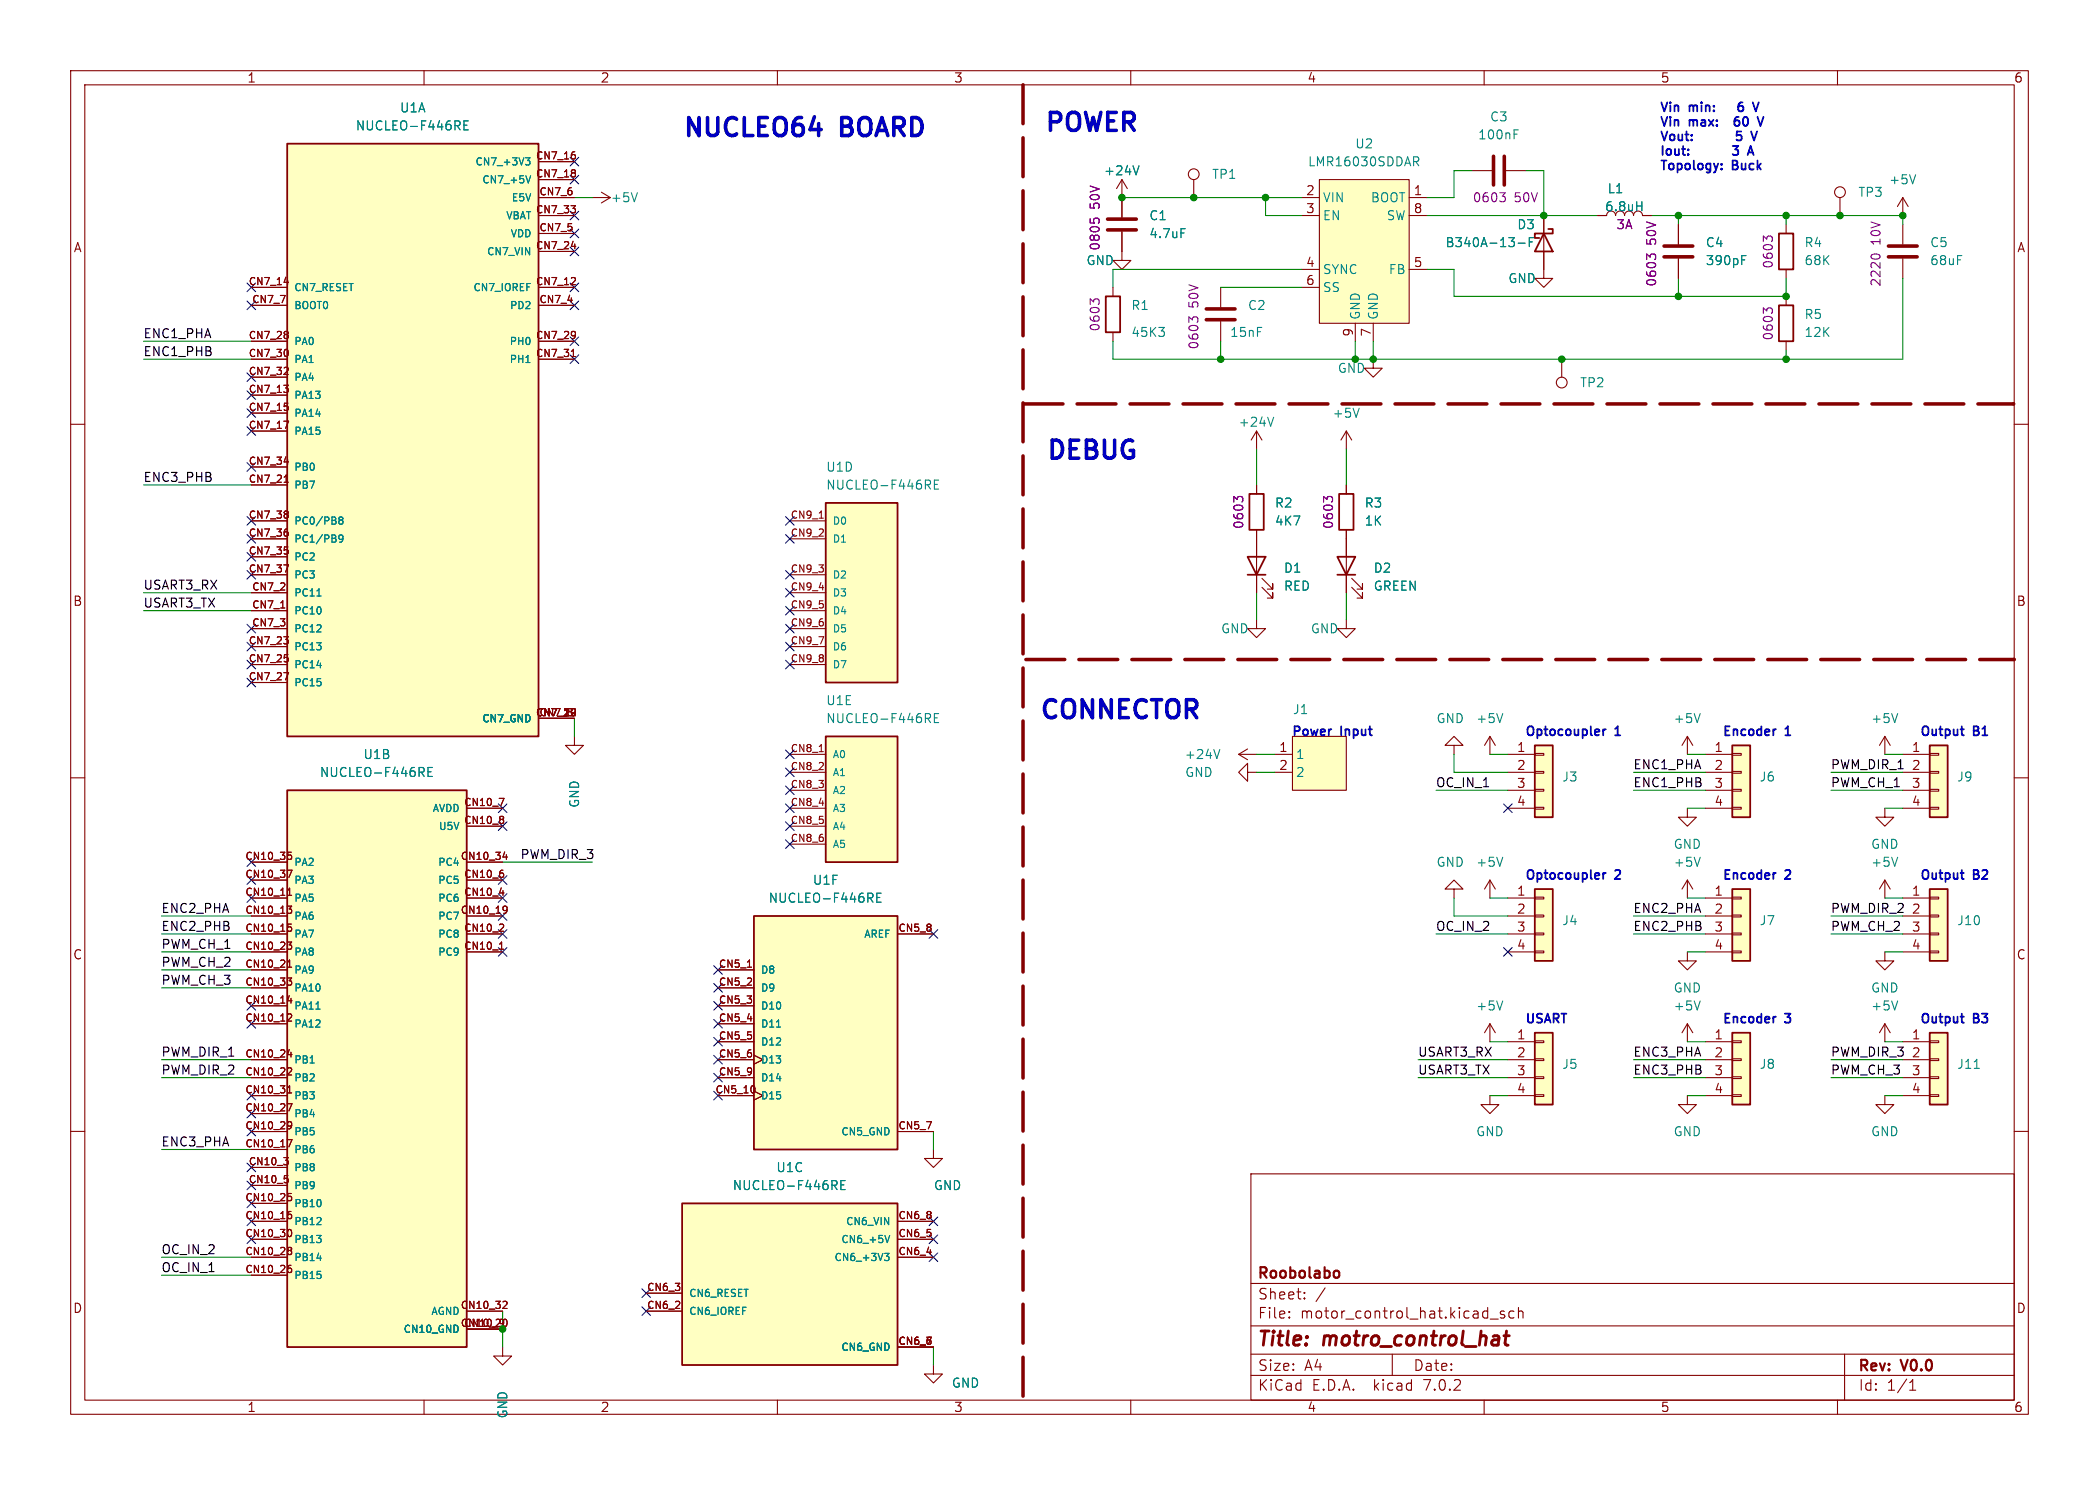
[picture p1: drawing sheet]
<svg xmlns="http://www.w3.org/2000/svg" width="297mm" height="210mm" viewBox="0 0 297 210" stroke-linecap="round" stroke-linejoin="round" font-family="sans-serif">
<path d="M0 0h297v210h-297z" fill="#fff" stroke="#fff" stroke-width=".14"/>
<g fill="none" stroke="#840000" stroke-width=".15">
<path d="M10 10h277v190h-277zM12 12h273v186h-273zM60 10v2M110 10v2M160 10v2M210 10v2M260 10v2M40.2 39.9h.6M76.2 22.9h5.1M76.2 25.4h5.1M76.2 35.6h5.1M76.2 30.5h5.1"/>
<path d="M76.2 33h5.1M76.2 27.9h5.1M80.8 29.1h.6l-.3 .4M80.8 34.8h.7M81.4 39.3v.4M81.4 21.9v.5M81.4 24.1v.2M81.4 24.5v.4M81.4 29.6v.4M83.8 27.9h2.6M85.1 27.2l1.3 .7M86.4 27.9l-1.3 .8"/>
<path d="M158.7 32.8v4h1.3l-1.3 1.3-1.2-1.3h1.2M158.7 25.4l-.7 1.3M158.7 25.4v5.3M158.7 25.4l.8 1.3M168.9 25.4v2.5M184.1 30.5h2.6M184.1 27.9h2.6M184.1 38.1h2.6M186.7 25.4h12.7v20.3h-12.7zM199.4 30.5h2.5M199.4 27.9h2.5M199.4 38.1h2.5"/>
<path d="M208.3 24.1h2.8M213.1 24.1h2.8M218.4 30.5v8.9h1.3l-1.3 1.2-1.2-1.2h1.2M226.1 30.5h1.2M231.1 30.5a.64 .64 0 0 1 .7-.7 .64 .64 0 0 1 .6 .7h1.3M237.5 31.8v2.7M237.5 36.6v2.8M252.7 31.8v1.2M252.7 38.1v1.3M260.3 27.9v2.6M269.2 27.9l-.7 1.3M269.2 27.9v2.6"/>
<path d="M269.2 31.8v2.7M269.2 36.6v2.8M269.2 27.9l.8 1.3M10 60h2M35.6 40.6h5M35.6 55.9h5M35.6 58.4h5M35.6 48.3h5M35.6 50.8h5M35.6 53.3h5M35.6 43.2h5M40.2 54.5h.6l-.4 .4"/>
<path d="M40.2 59.6h.6l-.4 1M40.2 53h.6M40.7 47v.2M40.7 47.4v.4M40.7 49.6v.6M40.7 52v.4M40.7 55v.4M40.7 57.5v.4M76.2 40.6h5.1M76.2 48.3h5.1M76.2 50.8h5.1M76.2 43.2h5.1"/>
<path d="M80.8 40.3h.6M80.8 50.4h.6M81.4 47v.6M81.4 47.3v.1M157.5 40.6v1.3M157.5 47v1.3M172.7 40.6v2.8M172.7 45.5v2.8M184.1 40.6h2.6M191.8 45.7v2.6M194.3 50.8v1.3h1.3l-1.3 1.2-1.3-1.2h1.3M194.3 45.7v2.6"/>
<path d="M221 50.8v2.5M252.7 41.9v1.3M252.7 48.3v1.2M285 60h2M35.6 61h5M35.6 68.6h5M35.6 66h5M35.6 78.7h5M35.6 76.2h5M35.6 73.7h5M40.2 79.9h.6l-.4 1M40.2 68.2h.6"/>
<path d="M40.2 65.3h.6M40.7 72.4v.2M40.7 72.8v.4M40.7 75.3v.4M40.7 77.8v.5M111.8 76.2h5M111.8 73.7h5M115.9 73.3h.6M177.8 61l-.8 1.2M177.8 61v2.5M177.8 68.6v1.3M177.8 74.9v8.9"/>
<path d="M177.8 61l.8 1.2M190.5 61l-.8 1.2M190.5 61v2.5M190.5 68.6v1.3M190.5 74.9v8.9M190.5 61l.8 1.2M35.6 86.4h5M35.6 83.8h5M35.6 91.4h5M35.6 94h5M35.6 96.5h5M35.6 88.9h5"/>
<path d="M35.6 81.3h5M39.7 86h.6M40.2 90h.6l-.4 .4M40.2 95.1h.6l-.4 1M40.7 90.5v.5M40.7 93.1v.4M111.8 86.4h5M111.8 83.8h5M111.8 91.4h5M111.8 94h5M111.8 88.9h5M111.8 81.3h5"/>
<path d="M177.8 87.6v1.3h1.3l-1.3 1.3-1.3-1.3h1.3M178.6 83.1l1.5 1.5v-.8v.8h-.8M178.6 81.8l1.5 1.5v-.7v.7h-.8M190.5 87.6v1.3h1.3l-1.3 1.3-1.3-1.3h1.3M191.3 83.1l1.5 1.5v-.8v.8h-.8M191.3 81.8l1.5 1.5v-.7v.7h-.8M10 110h2M66 114.3h5.1M66 116.8h5.1M70.6 112.9h.7l-.4 1M71.2 115.5v.3M71.2 116v.4"/>
<path d="M76.2 101.6h5.1M80.8 101.2h.6M81.3 104.1v1.3h1.2l-1.2 1.3-1.3-1.3h1.3M81.4 100.3v.5M81.4 100.4v.2M81.4 100.5v.1M81.4 100.8v.2M81.4 100.6v.1M111.8 106.7h5M111.8 109.2h5M111.8 111.8h5M111.8 114.3h5"/>
<path d="M111.8 116.8h5M111.8 119.4h5M115.9 106.3h.6M175.3 106.7h2.5M175.3 106.7l1.2 .7M176.5 109.2v-1.2l-1.2 1.2 1.2 1.3v-1.3h1.3M176.5 105.9l-1.2 .8M180.3 106.7h2.6M180.3 109.2h2.6M182.9 104.1h7.6v7.7h-7.6zM205.7 105.4h1.3l-1.3-1.3-1.2 1.3h1.2v1.3M210.8 104.1l-.7 1.3"/>
<path d="M210.8 104.1v2.6M210.8 104.1l.8 1.3M213.4 106.7h3.8M213.4 109.2h3.8M213.4 111.8h3.8M213.4 114.3h3.8M217.2 114.2h1.2v.2h-1.2zM217.2 111.6h1.2v.3h-1.2zM217.2 109.1h1.2v.2h-1.2zM217.2 106.6h1.2v.2h-1.2zM238.8 114.3v1.3h1.2l-1.2 1.2-1.3-1.2h1.3M238.8 104.1v2.6"/>
<path d="M238.8 104.1l-.8 1.3M238.8 104.1l.7 1.3M241.3 106.7h3.8M241.3 109.2h3.8M241.3 111.8h3.8M241.3 114.3h3.8M245.1 114.2h1.3v.2h-1.3zM245.1 111.6h1.3v.3h-1.3zM245.1 109.1h1.3v.2h-1.3zM245.1 106.6h1.3v.2h-1.3zM266.7 114.3v1.3h1.3l-1.3 1.2-1.3-1.2h1.3M266.7 104.1l-.8 1.3"/>
<path d="M266.7 104.1v2.6M266.7 104.1l.8 1.3M269.2 106.7h3.8M269.2 109.2h3.8M269.2 111.8h3.8M269.2 114.3h3.8M273 114.2h1.3v.2h-1.3zM273 111.6h1.3v.3h-1.3zM273 109.1h1.3v.2h-1.3zM273 106.6h1.3v.2h-1.3zM285 110h2M35.6 137.2h5"/>
<path d="M35.6 139.7h5M35.6 132.1h5M35.6 127h5M35.6 129.5h5M35.6 134.6h5M35.6 121.9h5M35.6 124.5h5M40.6 133.2h.7l-.4 .4 .3 .1 .1 .3-.2 .2h-.3M40.6 128.1h.7l-.4 .4 .3 .1 .1 .4-.2 .2h-.3M40.6 138.3h.7l-.4 .4 .3 .1 .1 .3-.2 .2h-.3M40.6 123.1h.7l-.4 1M40.7 136.8h.6"/>
<path d="M40.7 126.6h.6M40.7 130.7h.5M40.7 120.5h.5M40.8 125.8l.2-.2v1M40.8 136l.2-.2v1M40.8 120.9h.3l.2 .2-.1 .3-.4 .1M40.8 131.1h.3l.2 .2-.1 .3-.4 .1M66 132.1h5.1M66 127h5.1M66 129.5h5.1M66 134.6h5.1M66 121.9h5.1"/>
<path d="M66 124.5h5.1M70.6 131.7h.7M70.7 134.2h.6M70.7 126.3h.6M71.2 121.2h.6M71.2 130.8v.3M71.2 123.5v.5M71.4 128.1l.3 .1a.67 .67 0 0 1-.2 1M71.7 120.9v.6M71.7 128.6l-.1 .2h-.2M101.6 137.2h5.1M101.6 139.7h5.1"/>
<path d="M105.8 136.8h.5M127 132.1h5.1M205.7 125.7h1.3l-1.3-1.2-1.2 1.2h1.2v1.3M210.8 124.5v2.5M210.8 124.5l-.7 1.2M210.8 124.5l.8 1.2M213.4 132.1h3.8M213.4 127h3.8M213.4 129.5h3.8M213.4 134.6h3.8M217.2 134.5h1.2v.2h-1.2zM217.2 132h1.2v.2h-1.2z"/>
<path d="M217.2 129.4h1.2v.3h-1.2zM217.2 126.9h1.2v.2h-1.2zM238.8 134.6v1.3h1.2l-1.2 1.3-1.3-1.3h1.3M238.8 124.5l-.8 1.2M238.8 124.5v2.5M238.8 124.5l.7 1.2M241.3 132.1h3.8M241.3 127h3.8M241.3 129.5h3.8M241.3 134.6h3.8M245.1 134.5h1.3v.2h-1.3zM245.1 132h1.3v.2h-1.3z"/>
<path d="M245.1 129.4h1.3v.3h-1.3zM245.1 126.9h1.3v.2h-1.3zM266.7 134.6v1.3h1.3l-1.3 1.3-1.3-1.3h1.3M266.7 124.5v2.5M266.7 124.5l-.8 1.2M266.7 124.5l.8 1.2M269.2 132.1h3.8M269.2 127h3.8M269.2 129.5h3.8M269.2 134.6h3.8M273 134.5h1.3v.2h-1.3zM273 132h1.3v.2h-1.3z"/>
<path d="M273 129.4h1.3v.3h-1.3zM273 126.9h1.3v.2h-1.3zM10 160h2M35.6 149.9h5M35.6 152.4h5M35.6 154.9h5M35.6 142.2h5M35.6 144.8h5M35.6 157.5h5M40.6 156.1h.7l-.4 1M40.7 141.5h.6M40.7 149.1h.6"/>
<path d="M40.7 154.6h.6M40.8 153.8l.2-.3v1.1M40.8 143.4h.4l.1 .3-.7 .7h.7M40.8 151l.4 .1 .1 .2-.7 .7h.7M40.9 158.6l.3 .1a.67 .67 0 0 1-.2 .9M41.2 141.2v.7M41.2 148.8v.7M41.3 159.1l-.2 .2h-.2M101.6 147.3h5.1M101.6 149.9h5.1M101.6 152.4h5.1M101.6 154.9h5.1"/>
<path d="M101.6 142.2h5.1M101.6 144.8h5.1M106.7 154.3l1.2 .6-1.2 .7M106.7 149.2l1.2 .7-1.2 .6M106.8 153.7v.7M210.8 154.9v1.3h1.3l-1.3 1.3-1.3-1.3h1.3M210.8 144.8v2.5M210.8 144.8l-.7 1.3M210.8 144.8l.8 1.3M213.4 147.3h3.8M213.4 149.9h3.8M213.4 152.4h3.8"/>
<path d="M213.4 154.9h3.8M217.2 154.8h1.2v.3h-1.2zM217.2 152.3h1.2v.2h-1.2zM217.2 149.7h1.2v.3h-1.2zM217.2 147.2h1.2v.2h-1.2zM238.8 154.9v1.3h1.2l-1.2 1.3-1.3-1.3h1.3M238.8 144.8v2.5M238.8 144.8l-.8 1.3M238.8 144.8l.7 1.3M241.3 147.3h3.8M241.3 149.9h3.8M241.3 152.4h3.8"/>
<path d="M241.3 154.9h3.8M245.1 154.8h1.3v.3h-1.3zM245.1 152.3h1.3v.2h-1.3zM245.1 149.7h1.3v.3h-1.3zM245.1 147.2h1.3v.2h-1.3zM266.7 154.9v1.3h1.3l-1.3 1.3-1.3-1.3h1.3M266.7 144.8v2.5M266.7 144.8l-.8 1.3M266.7 144.8l.8 1.3M269.2 147.3h3.8M269.2 149.9h3.8M269.2 152.4h3.8"/>
<path d="M269.2 154.9h3.8M273 154.8h1.3v.3h-1.3zM273 152.3h1.3v.2h-1.3zM273 149.7h1.3v.3h-1.3zM273 147.2h1.3v.2h-1.3zM285 160h2M35.6 177.8h5M35.6 175.3h5M35.6 172.7h5M35.6 160h5M35.6 162.6h5M35.6 170.2h5"/>
<path d="M35.6 165.1h5M35.6 167.6h5M40.2 163.7h.6l-.4 .4M40.6 161.2h.7l-.4 1M40.7 168.8h.5M40.7 164.2v.4M40.7 166.7v.5M40.8 169.2h.3l.2 .2-.1 .3-.4 .1M40.9 171.7h.2l.2 .2-.1 .3-.3 .1M40.9 176.4h.2l.2 .2-.2 .2M40.9 179.3h.2l.2 .2-.1 .4-.3 .1M40.9 176.8h.2"/>
<path d="M41 171.3h.2M41 178.9h.2M41 173.9a.64 .64 0 0 1 0 1M41.1 176.8l.1 .1 .1 .3-.1 .2h-.3M127 177.8h5.1M127 175.3h5.1M127 172.7h5.1M127 160h5.1M132.1 162.6v1.2h1.2l-1.2 1.3-1.3-1.3h1.3M177 166h108v32h-108zM35.6 180.3h5M60 198v2"/>
<path d="M66 185.4h5.1M66 188h5.1M71.1 190.5v1.3h1.3l-1.3 1.2-1.3-1.2h1.3M71.3 184l.4 .1v.2l-.6 .7h.6M71.5 186.6a.64 .64 0 0 1 0 1M91.4 185.4h5.1M91.4 182.9h5.1M110 198v2M127 190.5h5.1M132.1 193v1.3h1.2l-1.2 1.3-1.3-1.3h1.3M160 198v2M177 194.5h108"/>
<path d="M177 191.5h108M177 187.5h108M177 181.5h108M182.4 186.3h.1l-.1 .1M182.4 185.5h.1l-.1 .1M184.6 183.6v.1M184.6 182.8v.1M197 191.5v3M210 198v2M210.9 186.5h1.1M212.9 185.5l-.4-.1-.2 .2 .1 .2 .5 .2v.1v.2l-.2 .1-.4-.1M214.2 185.5l-.4-.1-.3 .3v.4l.1 .2 .2 .1 .4-.1"/>
<path d="M214.9 185.5a.37 .37 0 0 1 .6 .1v.8M214.9 184.9v1.5M260 198v2M261 191.5v6.5M270.2 196.6h.9M270.2 195.5l.4-.4v1.5"/>
<circle cx="168.9" cy="24.6" r=".76"/>
<circle cx="260.4" cy="27.2" r=".76"/>
<circle cx="221" cy="54.1" r=".76"/>
</g>
<path d="M212.8 188.9h.8M213.2 190.2h.2" fill="none" stroke="#840000" stroke-width=".4"/>
<g fill="#ffffc2" stroke="#ffffc2" stroke-width=".14">
<path d="M273 146.1h2.6v10.1h-2.6z"/>
<path d="M96.5 170.2h30.5v22.8h-30.5z"/>
<path d="M217.2 105.4h2.5v10.2h-2.5z"/>
<path d="M273 105.4h2.6v10.2h-2.6z"/>
<path d="M106.7 129.5h20.3v33.1h-20.3z"/>
<path d="M217.2 125.7h2.5v10.2h-2.5z"/>
<path d="M245.1 105.4h2.5v10.2h-2.5z"/>
<path d="M245.1 125.7h2.5v10.2h-2.5z"/>
<path d="M245.1 146.1h2.5v10.1h-2.5z"/>
<path d="M217.2 146.1h2.5v10.1h-2.5z"/>
<path d="M40.6 111.8h25.4v78.7h-25.4z"/>
<path d="M116.8 104.1h10.2v17.8h-10.2z"/>
<path d="M40.6 20.3h35.6v83.8h-35.6z"/>
<path d="M182.9 104.1h7.6v7.7h-7.6z"/>
<path d="M186.7 25.4h12.7v20.3h-12.7z"/>
<path d="M273 125.7h2.6v10.2h-2.6z"/>
<path d="M116.8 71.1h10.2v25.4h-10.2z"/>
</g>
<g fill="none" stroke="#840000" stroke-width=".25">
<path d="M40.6 20.3h35.6v83.8h-35.6zM218.4 33l1.3 2.6h-2.5zM219.1 32.4h.6v.6h-2.5v.7h.6M251.7 33h2v5.1h-2zM156.5 41.9h2v5.1h-2zM251.7 43.2h2v5.1h-2zM116.8 71.1h10.2v25.4h-10.2zM176.5 78.7h2.6l-1.3 2.6zM176.8 69.9h2v5h-2zM189.2 78.7h2.6l-1.3 2.6zM189.5 69.9h2v5h-2zM176.5 81.3h2.6"/>
<path d="M189.2 81.3h2.6M40.6 111.8h25.4v78.7h-25.4zM116.8 104.1h10.2v17.8h-10.2zM217.2 105.4h2.5v10.2h-2.5zM245.1 105.4h2.5v10.2h-2.5zM273 105.4h2.6v10.2h-2.6zM106.7 129.5h20.3v33.1h-20.3zM217.2 125.7h2.5v10.2h-2.5zM245.1 125.7h2.5v10.2h-2.5zM273 125.7h2.6v10.2h-2.6zM217.2 146.1h2.5v10.1h-2.5zM245.1 146.1h2.5v10.1h-2.5z"/>
<path d="M273 146.1h2.6v10.1h-2.6zM96.5 170.2h30.5v22.8h-30.5z"/>
</g>
<g fill="none" stroke="#008484" stroke-width=".15">
<path d="M65.6 17.7h.5M66.3 17.1h-.7v1.3h.7M214.2 18.4h.6M74.4 22.3h.6l-.3 .4 .2 .1 .1 .3-.2 .2h-.3M74.4 24.9l.3 1 .4-1M90.2 27.3l-.4 1.2M161.2 23.4l-.5 1.3M167.1 32.3h.6M200 22.2h.5l.3 .2-.2 .4h-.6M200.3 22.8l.5 .6M214.8 34.4h1M216.4 34.2h.4"/>
<path d="M217 33.6h-.6v1.3M231.6 29.1h.7M232.3 28.5v1.3M246.5 36.1h.6M271.1 24.7l-.5 1.3M74.4 51.3h.6M164 46.3h.7l-.4 .5M164.7 46.9v.6M180.2 59l-.4 1.3M192.3 57.7l-.4 1.3M48.1 73.5l-.2-.1 .2-.3 .3 .1 .1 .1-.2 .2M48.1 73.5l-.2 .2 .1 .3 .1 .1h.3l.1-.2v-.3l-.2-.1"/>
<path d="M48.1 73.5h.2M48.5 76.1l-.2 .2h-.2l-.2-.2 .1-.4h.3l.2 .1a.67 .67 0 0 1-.3 .9h-.2M132.2 68.5h.4M132.8 67.9h-.6v1.3h.6M44.8 84.3h.6M60.6 109.1h.4M61.2 108.5h-.6v1.3h.6M132.2 101.5h.4M132.8 100.9h-.6v1.3h.6M172.6 106l-.4 1.3M212.6 100.9l-.4 1.3M240.6 100.9l-.4 1.3"/>
<path d="M268.5 100.9l-.4 1.3M124.1 126.9h.4M124.7 126.3h-.6v1.3h.6M212.6 121.2l-.4 1.3M240.6 121.2l-.4 1.3M268.5 121.2l-.4 1.3M212.6 141.6l-.4 1.2M240.6 141.6l-.4 1.2M268.5 141.6l-.4 1.2M279.4 151.1h.7M119 167.6h.4M119.6 167h-.6v1.2h.6"/>
<path d="M125.2 177.3h.6l-.3 .3 .2 .1 .1 .4-.2 .2h-.3M125.2 174.7l.3 1 .4-1"/>
</g>
<path d="M156.7 32.5h4.1M156.7 31h4.1M211.3 22.1v4.1M212.9 22.1v4.1M235.5 36.3h4M235.5 34.8h4M267.2 36.3h4.1M267.2 34.8h4.1M170.7 45.2h4.1M170.7 43.7h4.1" fill="none" stroke="#840000" stroke-width=".51"/>
<g fill="none" stroke="#840084" stroke-width=".15">
<path d="M154.3 30.9v.6M154.7 31.1l.3-.3h.3l.2 .3M212.2 27.3h.8l-.4 .4M212.8 27.7l.2 .3v.3l-.2 .2M233.5 36.3l-.5-.4v.8M233.5 36.2l.2-.3h.3l.3 .3M250 33.8l-.5-.4v.8M250 33.6l.2-.2h.3l.3 .2M264.8 36.1l.4-.2h.3l.5 .2M154.7 42.7l-.4-.4v.8M154.7 42.5l.3-.2h.3l.2 .2M168.7 45.2l-.5-.4v.8"/>
<path d="M168.7 45.1l.3-.3h.3l.2 .3M250 44l-.5-.5v.8M250 43.8l.2-.3h.3l.3 .3M175.1 70.6l-.5-.4v.8M175.1 70.5l.2-.3h.3l.2 .3M187.8 70.5l.2-.3h.3l.2 .3M187.8 70.6l-.5-.4v.8"/>
</g>
<path d="M245.8 18.6l-.1 .6 .2-.1h.4l.1 .2v.3l-.2 .3h-.3l-.2-.2M245.8 16.5l-.1 .1a.85 .85 0 0 0 0 1.2h.2M245.9 17l-.4 .1-.1 .2M246 15.2l.2-.2h.2l.3 .2M246.6 14.5a.5 .5 0 0 0-.6 .5v.5l.1 .2h.3l.3-.2M248.7 16.5l.4 1.3 .4-1.3M248.9 14.5l-.5 1.2M245.2 20.6h.8l-.5 .5 .4 .2v.5l-.2 .1h-.3l-.2-.1M227.2 103.1l-.2 .1M227.2 123.5h-.2" fill="none" stroke="#0000c2" stroke-width=".25"/>
<g fill="none" stroke="#008400" stroke-width=".15">
<path d="M81.3 27.9h2.5M158.7 27.9h25.4M179.1 27.9v2.6h5M184.1 38.1h-26.6v2.5M201.9 38.1h3.8v3.8h47v-2.5M201.9 30.5h24.2M208.3 24.1h-2.6v3.8h-3.8M215.9 24.1h2.5v6.4M233.7 30.5h35.5v1.3M237.5 30.5v1.3M237.5 39.4v2.5M252.7 30.5v1.3"/>
<path d="M269.2 39.4v11.4h-111.7v-2.5M20.3 50.8h15.3M20.3 48.3h15.3M172.7 48.3v2.5M172.7 40.6h11.4M191.8 48.3v2.5M194.3 48.3v2.5M252.7 49.5v1.3M20.3 68.6h15.3M177.8 63.5v5.1M190.5 63.5v5.1M20.3 86.4h15.3"/>
<path d="M20.3 83.8h15.3M177.8 83.8v3.8M190.5 83.8v3.8M81.3 101.6v2.5M177.8 109.2h2.5M177.8 106.7h2.5M203.2 111.8h10.2M205.7 106.7v2.5h7.7M210.8 106.7h2.6M231.1 109.2h10.2M231.1 111.8h10.2M238.8 106.7h2.5"/>
<path d="M238.8 114.3h2.5M259.1 109.2h10.1M259.1 111.8h10.1M266.7 106.7h2.5M266.7 114.3h2.5M22.9 139.7h12.7M22.9 137.2h12.7M22.9 132.1h12.7M22.9 134.6h12.7M22.9 129.5h12.7M71.1 121.9h12.7M203.2 132.1h10.2"/>
<path d="M205.7 127v2.5h7.7M210.8 127h2.6M231.1 132.1h10.2M231.1 129.5h10.2M238.8 134.6h2.5M238.8 127h2.5M259.1 132.1h10.1M259.1 129.5h10.1M266.7 134.6h2.5M266.7 127h2.5M22.9 152.4h12.7M22.9 149.9h12.7"/>
<path d="M200.7 152.4h12.7M200.7 149.9h12.7M210.8 154.9h2.6M210.8 147.3h2.6M231.1 152.4h10.2M231.1 149.9h10.2M238.8 154.9h2.5M238.8 147.3h2.5M259.1 152.4h10.1M259.1 149.9h10.1M266.7 154.9h2.5M266.7 147.3h2.5"/>
<path d="M22.9 177.8h12.7M22.9 162.6h12.7M132.1 160v2.6M22.9 180.3h12.7M71.1 185.4v5.1M132.1 190.5v2.5"/>
</g>
<path d="M144.8 12v186M144.9 57.1h140M284.9 57.1h.1M145.2 93.3h139.8M285 93.2v.1" fill="none" stroke="#840000" stroke-width=".5" stroke-dasharray="5.5 2"/>
<g fill="none" stroke="#000084" stroke-width=".15">
<path d="M80.7 35l1.2 1.2M80.7 29.9l1.2 1.2M80.7 32.4l1.2 1.2M80.7 24.8l1.2 1.2M80.7 22.3l1.2 1.2M81.9 35l-1.2 1.2M81.9 32.4l-1.2 1.2M81.9 29.9l-1.2 1.2M81.9 24.8l-1.2 1.2M81.9 22.3l-1.2 1.2M35 52.7l1.2 1.2M35 40l1.2 1.2"/>
<path d="M35 42.6l1.2 1.2M35 55.3l1.2 1.2M35 57.8l1.2 1.2M36.2 52.7l-1.2 1.2M36.2 40l-1.2 1.2M36.2 42.6l-1.2 1.2M36.2 55.3l-1.2 1.2M36.2 57.8l-1.2 1.2M80.7 50.2l1.2 1.2M80.7 42.6l1.2 1.2M80.7 40l1.2 1.2M80.7 47.7l1.2 1.2"/>
<path d="M81.9 50.2l-1.2 1.2M81.9 42.6l-1.2 1.2M81.9 40l-1.2 1.2M81.9 47.7l-1.2 1.2M35 60.4l1.2 1.2M35 65.4l1.2 1.2M35 73.1l1.2 1.2M35 78.1l1.2 1.2M35 75.6l1.2 1.2M36.2 60.4l-1.2 1.2M36.2 65.4l-1.2 1.2M36.2 73.1l-1.2 1.2"/>
<path d="M36.2 78.1l-1.2 1.2M36.2 75.6l-1.2 1.2M111.2 75.6l1.2 1.2M111.2 73.1l1.2 1.2M112.4 75.6l-1.2 1.2M112.4 73.1l-1.2 1.2M35 95.9l1.2 1.2M35 88.3l1.2 1.2M35 93.4l1.2 1.2M35 90.8l1.2 1.2M35 80.7l1.2 1.2M36.2 95.9l-1.2 1.2"/>
<path d="M36.2 88.3l-1.2 1.2M36.2 93.4l-1.2 1.2M36.2 90.8l-1.2 1.2M36.2 80.7l-1.2 1.2M111.2 88.3l1.2 1.2M111.2 83.2l1.2 1.2M111.2 90.8l1.2 1.2M111.2 93.4l1.2 1.2M111.2 80.7l1.2 1.2M111.2 85.8l1.2 1.2M112.4 88.3l-1.2 1.2M112.4 85.8l-1.2 1.2"/>
<path d="M112.4 90.8l-1.2 1.2M112.4 83.2l-1.2 1.2M112.4 93.4l-1.2 1.2M112.4 80.7l-1.2 1.2M70.5 113.7l1.2 1.2M70.5 116.2l1.2 1.2M71.7 113.7l-1.2 1.2M71.7 116.2l-1.2 1.2M111.2 113.7l1.2 1.2M111.2 108.6l1.2 1.2M111.2 111.2l1.2 1.2M111.2 106.1l1.2 1.2"/>
<path d="M111.2 116.2l1.2 1.2M111.2 118.8l1.2 1.2M112.4 113.7l-1.2 1.2M112.4 108.6l-1.2 1.2M112.4 111.2l-1.2 1.2M112.4 106.1l-1.2 1.2M112.4 116.2l-1.2 1.2M112.4 118.8l-1.2 1.2M212.8 113.7l1.2 1.2M214 113.7l-1.2 1.2M35 123.9l1.2 1.2M35 121.3l1.2 1.2"/>
<path d="M35 126.4l1.2 1.2M36.2 123.9l-1.2 1.2M36.2 121.3l-1.2 1.2M36.2 126.4l-1.2 1.2M70.5 126.4l1.2 1.2M70.5 128.9l1.2 1.2M70.5 134l1.2 1.2M70.5 123.9l1.2 1.2M70.5 131.5l1.2 1.2M71.7 134l-1.2 1.2M71.7 128.9l-1.2 1.2M71.7 126.4l-1.2 1.2"/>
<path d="M71.7 123.9l-1.2 1.2M71.7 131.5l-1.2 1.2M101 136.6l1.2 1.2M101 139.1l1.2 1.2M102.2 136.6l-1.2 1.2M102.2 139.1l-1.2 1.2M131.5 131.5l1.2 1.2M132.7 131.5l-1.2 1.2M212.8 134l1.2 1.2M214 134l-1.2 1.2M35 154.3l1.2 1.2M35 156.9l1.2 1.2"/>
<path d="M35 159.4l1.2 1.2M35 144.2l1.2 1.2M35 141.6l1.2 1.2M36.2 154.3l-1.2 1.2M36.2 159.4l-1.2 1.2M36.2 156.9l-1.2 1.2M36.2 144.2l-1.2 1.2M36.2 141.6l-1.2 1.2M101 146.7l1.2 1.2M101 149.3l1.2 1.2M101 151.8l1.2 1.2M101 154.3l1.2 1.2"/>
<path d="M101 144.2l1.2 1.2M101 141.6l1.2 1.2M102.2 146.7l-1.2 1.2M102.2 149.3l-1.2 1.2M102.2 151.8l-1.2 1.2M102.2 154.3l-1.2 1.2M102.2 144.2l-1.2 1.2M102.2 141.6l-1.2 1.2M35 169.6l1.2 1.2M35 172.1l1.2 1.2M35 174.7l1.2 1.2M35 167l1.2 1.2"/>
<path d="M35 164.5l1.2 1.2M36.2 169.6l-1.2 1.2M36.2 172.1l-1.2 1.2M36.2 174.7l-1.2 1.2M36.2 164.5l-1.2 1.2M36.2 167l-1.2 1.2M131.5 172.1l1.2 1.2M131.5 174.7l1.2 1.2M131.5 177.2l1.2 1.2M132.7 172.1l-1.2 1.2M132.7 174.7l-1.2 1.2M132.7 177.2l-1.2 1.2"/>
<path d="M90.8 182.3l1.2 1.2M90.8 184.8l1.2 1.2M92 182.3l-1.2 1.2M92 184.8l-1.2 1.2"/>
</g>
<g fill="#008400" stroke="#008400" stroke-width=".15">
<circle cx="71.1" cy="188" r=".46"/>
<circle cx="172.7" cy="50.8" r=".46"/>
<circle cx="269.2" cy="30.5" r=".46"/>
<circle cx="252.7" cy="30.5" r=".46"/>
<circle cx="260.3" cy="30.5" r=".46"/>
<circle cx="252.7" cy="41.9" r=".46"/>
<circle cx="252.7" cy="50.8" r=".46"/>
<circle cx="237.5" cy="30.5" r=".46"/>
<circle cx="237.5" cy="41.9" r=".46"/>
<circle cx="221" cy="50.8" r=".46"/>
<circle cx="218.4" cy="30.5" r=".46"/>
<circle cx="179.1" cy="27.9" r=".46"/>
<circle cx="194.3" cy="50.8" r=".46"/>
<circle cx="191.8" cy="50.8" r=".46"/>
<circle cx="158.7" cy="27.9" r=".46"/>
<circle cx="168.9" cy="27.9" r=".46"/>
</g>
<g font-size="3.5" fill="#0000c2">
<text x="96.9" y="19.5">NUCLEO64</text>
<text x="119.3" y="19.5">BOARD</text>
<text x="148" y="18.7">POWER</text>
<text x="148.3" y="65.1">DEBUG</text>
<text x="147.3" y="101.8">CONNECTOR</text>
</g>
<g font-size="2.8" fill="#840000">
<text x="178" y="190.8">Title:</text>
<text x="187.4" y="190.8">motro_control_hat</text>
</g>
<g font-size="2.1" fill="#840000">
<text x="178" y="183.9">Sheet:</text>
<text x="178" y="181.1">Roobolabo</text>
<text x="186.2" y="183.9">/</text>
<text x="178" y="186.6">File:</text>
<text x="184" y="186.6">motor_control_hat.kicad_sch</text>
<text x="178" y="196.8">KiCad</text>
<text x="178" y="194">Size:</text>
<text x="184.6" y="194">A4</text>
<text x="185.7" y="196.8">E.D.A.</text>
<text x="194.4" y="196.8">kicad</text>
<text x="200" y="194">Date:</text>
<text x="201.5" y="196.8">7.0.2</text>
<text x="263" y="194.2">Rev:</text>
<text x="263" y="196.8">Id:</text>
<text x="267" y="196.8">1/1</text>
<text x="269.2" y="194.2">V0.0</text>
</g>
<g font-size="1.8" fill="#840000">
<text x="35" y="11.8">1</text>
<text x="85" y="11.8">2</text>
<text x="135" y="11.8">3</text>
<text x="185" y="11.8">4</text>
<text x="235" y="11.8">5</text>
<text x="285" y="11.8">6</text>
<text x="184.8" y="27.7">2</text>
<text x="200" y="27.7">1</text>
<text x="10.4" y="35.8">A</text>
<text x="184.8" y="30.2">3</text>
<text x="200" y="30.2">8</text>
<text x="285.4" y="35.8">A</text>
<text x="184.8" y="37.8">4</text>
<text x="184.8" y="40.4">6</text>
<text x="200" y="37.8">5</text>
<text x="191.5" y="47.7" transform="rotate(-90 191.5 47.7)">9</text>
<text x="194.1" y="47.7" transform="rotate(-90 194.1 47.7)">7</text>
<text x="10.3" y="85.8">B</text>
<text x="285.3" y="85.8">B</text>
<text x="180.9" y="106.4">1</text>
<text x="214.6" y="106.4">1</text>
<text x="242.5" y="106.4">1</text>
<text x="270.5" y="106.4">1</text>
<text x="180.9" y="109">2</text>
<text x="214.6" y="109">2</text>
<text x="214.6" y="111.5">3</text>
<text x="242.5" y="109">2</text>
<text x="242.5" y="111.5">3</text>
<text x="270.5" y="109">2</text>
<text x="270.5" y="111.5">3</text>
<text x="214.6" y="114">4</text>
<text x="242.5" y="114">4</text>
<text x="270.5" y="114">4</text>
<text x="214.6" y="126.7">1</text>
<text x="214.6" y="129.3">2</text>
<text x="214.6" y="131.8">3</text>
<text x="242.5" y="126.7">1</text>
<text x="242.5" y="129.3">2</text>
<text x="242.5" y="131.8">3</text>
<text x="270.5" y="126.7">1</text>
<text x="270.5" y="129.3">2</text>
<text x="270.5" y="131.8">3</text>
<text x="10.3" y="135.8">C</text>
<text x="214.6" y="134.4">4</text>
<text x="242.5" y="134.4">4</text>
<text x="270.5" y="134.4">4</text>
<text x="285.3" y="135.8">C</text>
<text x="214.6" y="147.1">1</text>
<text x="214.6" y="149.6">2</text>
<text x="242.5" y="147.1">1</text>
<text x="242.5" y="149.6">2</text>
<text x="270.5" y="147.1">1</text>
<text x="270.5" y="149.6">2</text>
<text x="214.6" y="152.1">3</text>
<text x="214.6" y="154.7">4</text>
<text x="242.5" y="152.1">3</text>
<text x="242.5" y="154.7">4</text>
<text x="270.5" y="152.1">3</text>
<text x="270.5" y="154.7">4</text>
<text x="10.3" y="185.8">D</text>
<text x="285.3" y="185.8">D</text>
<text x="35" y="199.8">1</text>
<text x="85" y="199.8">2</text>
<text x="135" y="199.8">3</text>
<text x="185" y="199.8">4</text>
<text x="235" y="199.8">5</text>
<text x="285" y="199.8">6</text>
</g>
<g font-size="1.8" fill="#008484">
<text x="56.5" y="16.1">U1A</text>
<text x="210.8" y="17.3">C3</text>
<text x="50.3" y="18.6">NUCLEO-F446RE</text>
<text x="185" y="23.7">LMR16030SDDAR</text>
<text x="191.7" y="21.1">U2</text>
<text x="209.1" y="19.9">100nF</text>
<text x="86.4" y="28.8">+5V</text>
<text x="156.1" y="25">+24V</text>
<text x="171.5" y="25.5">TP1</text>
<text x="187.2" y="28.8">VIN</text>
<text x="193.9" y="28.8">BOOT</text>
<text x="227.4" y="27.5">L1</text>
<text x="262.9" y="28">TP3</text>
<text x="267.2" y="26.2">+5V</text>
<text x="162.6" y="31.3">C1</text>
<text x="162.6" y="33.8">4.7uF</text>
<text x="187.2" y="31.3">EN</text>
<text x="196.1" y="31.3">SW</text>
<text x="204.5" y="35.1">B340A-13-F</text>
<text x="214.6" y="32.6">D3</text>
<text x="227.1" y="30">6.8uH</text>
<text x="241.3" y="35.1">C4</text>
<text x="255.3" y="35.1">R4</text>
<text x="273.1" y="35.1">C5</text>
<text x="153.7" y="37.7">GND</text>
<text x="187.2" y="38.9">SYNC</text>
<text x="187.2" y="41.5">SS</text>
<text x="196.4" y="38.9">FB</text>
<text x="213.4" y="40.2">GND</text>
<text x="241.3" y="37.7">390pF</text>
<text x="255.3" y="37.7">68K</text>
<text x="273.1" y="37.7">68uF</text>
<text x="160" y="44">R1</text>
<text x="160" y="47.8">45K3</text>
<text x="174" y="47.8">15nF</text>
<text x="176.5" y="44">C2</text>
<text x="192.6" y="45.2" transform="rotate(-90 192.6 45.2)">GND</text>
<text x="195.1" y="45.2" transform="rotate(-90 195.1 45.2)">GND</text>
<text x="255.3" y="45.3">R5</text>
<text x="255.3" y="47.8">12K</text>
<text x="189.2" y="52.9">GND</text>
<text x="188.5" y="59.2">+5V</text>
<text x="223.5" y="54.9">TP2</text>
<text x="175.2" y="60.5">+24V</text>
<text x="116.8" y="66.9">U1D</text>
<text x="116.8" y="69.4">NUCLEO-F446RE</text>
<text x="180.3" y="71.9">R2</text>
<text x="193" y="71.9">R3</text>
<text x="180.3" y="74.5">4K7</text>
<text x="193" y="74.5">1K</text>
<text x="181.6" y="81.2">D1</text>
<text x="181.6" y="83.7">RED</text>
<text x="194.3" y="81.2">D2</text>
<text x="194.3" y="83.7">GREEN</text>
<text x="172.7" y="89.7">GND</text>
<text x="185.4" y="89.7">GND</text>
<text x="116.8" y="99.9">U1E</text>
<text x="182.9" y="101.2">J1</text>
<text x="51.4" y="107.5">U1B</text>
<text x="116.8" y="102.4">NUCLEO-F446RE</text>
<text x="167.6" y="107.5">+24V</text>
<text x="183.4" y="107.5">1</text>
<text x="203.2" y="102.4">GND</text>
<text x="208.8" y="102.4">+5V</text>
<text x="236.8" y="102.4">+5V</text>
<text x="264.7" y="102.4">+5V</text>
<text x="45.2" y="110">NUCLEO-F446RE</text>
<text x="167.6" y="110">GND</text>
<text x="183.4" y="110">2</text>
<text x="221" y="110.7">J3</text>
<text x="248.9" y="110.7">J6</text>
<text x="276.9" y="110.7">J9</text>
<text x="82.1" y="114.3" transform="rotate(-90 82.1 114.3)">GND</text>
<text x="115" y="125.3">U1F</text>
<text x="203.2" y="122.7">GND</text>
<text x="208.8" y="122.7">+5V</text>
<text x="236.8" y="120.2">GND</text>
<text x="236.8" y="122.7">+5V</text>
<text x="264.7" y="122.7">+5V</text>
<text x="264.7" y="120.2">GND</text>
<text x="108.7" y="127.8">NUCLEO-F446RE</text>
<text x="221" y="131">J4</text>
<text x="248.9" y="131">J7</text>
<text x="276.9" y="131">J10</text>
<text x="208.8" y="143.1">+5V</text>
<text x="236.8" y="140.5">GND</text>
<text x="236.8" y="143.1">+5V</text>
<text x="264.7" y="140.5">GND</text>
<text x="264.7" y="143.1">+5V</text>
<text x="221" y="151.3">J5</text>
<text x="248.9" y="151.3">J8</text>
<text x="276.9" y="151.3">J11</text>
<text x="208.8" y="160.8">GND</text>
<text x="236.8" y="160.8">GND</text>
<text x="264.7" y="160.8">GND</text>
<text x="109.8" y="165.9">U1C</text>
<text x="103.6" y="168.5">NUCLEO-F446RE</text>
<text x="132.1" y="168.5">GND</text>
<text x="134.6" y="196.4">GND</text>
<text x="71.9" y="200.7" transform="rotate(-90 71.9 200.7)">GND</text>
</g>
<g font-size="1.8" fill="#0000c2">
<text x="234.9" y="15.9">Vin</text>
<text x="234.9" y="18">Vin</text>
<text x="239.1" y="15.9">min:</text>
<text x="239.1" y="18">max:</text>
<text x="246.3" y="18">60</text>
<text x="247.2" y="15.9">6</text>
<text x="234.9" y="20">Vout:</text>
<text x="234.9" y="22.1">Iout:</text>
<text x="247.3" y="22.1">3</text>
<text x="247.8" y="20">5</text>
<text x="234.9" y="24.1">Topology:</text>
<text x="245.2" y="24.1">Buck</text>
<text x="182.9" y="104.1">Power</text>
<text x="189.9" y="104.1">Input</text>
<text x="215.9" y="104.1">Optocoupler</text>
<text x="228.7" y="104.1">1</text>
<text x="243.8" y="104.1">Encoder</text>
<text x="252.7" y="104.1">1</text>
<text x="271.8" y="104.1">Output</text>
<text x="279.4" y="104.1">B1</text>
<text x="215.9" y="124.5">Optocoupler</text>
<text x="228.7" y="124.5">2</text>
<text x="243.8" y="124.5">Encoder</text>
<text x="252.7" y="124.5">2</text>
<text x="271.8" y="124.5">Output</text>
<text x="279.4" y="124.5">B2</text>
<text x="215.9" y="144.8">USART</text>
<text x="243.8" y="144.8">Encoder</text>
<text x="252.7" y="144.8">3</text>
<text x="271.8" y="144.8">Output</text>
<text x="279.4" y="144.8">B3</text>
</g>
<g font-size="1.8" fill="#840084">
<text x="155.8" y="29.8" transform="rotate(-90 155.8 29.8)">50V</text>
<text x="208.3" y="28.8">0603</text>
<text x="214.1" y="28.8">50V</text>
<text x="155.8" y="35.5" transform="rotate(-90 155.8 35.5)">0805</text>
<text x="228.7" y="32.6">3A</text>
<text x="234.5" y="34.8" transform="rotate(-90 234.5 34.8)">50V</text>
<text x="266.3" y="34.8" transform="rotate(-90 266.3 34.8)">10V</text>
<text x="234.5" y="40.6" transform="rotate(-90 234.5 40.6)">0603</text>
<text x="251" y="38" transform="rotate(-90 251 38)">0603</text>
<text x="266.3" y="40.6" transform="rotate(-90 266.3 40.6)">2220</text>
<text x="155.8" y="46.9" transform="rotate(-90 155.8 46.9)">0603</text>
<text x="169.7" y="43.7" transform="rotate(-90 169.7 43.7)">50V</text>
<text x="169.7" y="49.5" transform="rotate(-90 169.7 49.5)">0603</text>
<text x="251" y="48.2" transform="rotate(-90 251 48.2)">0603</text>
<text x="176.1" y="74.9" transform="rotate(-90 176.1 74.9)">0603</text>
<text x="188.8" y="74.9" transform="rotate(-90 188.8 74.9)">0603</text>
</g>
<g font-size="1.8">
<text x="20.3" y="47.9">ENC1_PHA</text>
<text x="20.3" y="50.5">ENC1_PHB</text>
<text x="20.3" y="68.2">ENC3_PHB</text>
<text x="20.3" y="83.5">USART3_RX</text>
<text x="20.3" y="86">USART3_TX</text>
<text x="203.2" y="111.4">OC_IN_1</text>
<text x="231.1" y="111.4">ENC1_PHB</text>
<text x="231.1" y="108.9">ENC1_PHA</text>
<text x="259.1" y="108.9">PWM_DIR_1</text>
<text x="259.1" y="111.4">PWM_CH_1</text>
<text x="73.7" y="121.6">PWM_DIR_3</text>
<text x="22.9" y="131.7">ENC2_PHB</text>
<text x="22.9" y="129.2">ENC2_PHA</text>
<text x="203.2" y="131.7">OC_IN_2</text>
<text x="231.1" y="131.7">ENC2_PHB</text>
<text x="231.1" y="129.2">ENC2_PHA</text>
<text x="259.1" y="131.7">PWM_CH_2</text>
<text x="259.1" y="129.2">PWM_DIR_2</text>
<text x="22.9" y="134.3">PWM_CH_1</text>
<text x="22.9" y="136.8">PWM_CH_2</text>
<text x="22.9" y="139.4">PWM_CH_3</text>
<text x="22.9" y="149.5">PWM_DIR_1</text>
<text x="200.7" y="149.5">USART3_RX</text>
<text x="231.1" y="149.5">ENC3_PHA</text>
<text x="259.1" y="149.5">PWM_DIR_3</text>
<text x="22.9" y="152.1">PWM_DIR_2</text>
<text x="200.7" y="152.1">USART3_TX</text>
<text x="231.1" y="152.1">ENC3_PHB</text>
<text x="259.1" y="152.1">PWM_CH_3</text>
<text x="22.9" y="162.2">ENC3_PHA</text>
<text x="22.9" y="177.5">OC_IN_2</text>
<text x="22.9" y="180">OC_IN_1</text>
</g>
<g font-size="1.4" fill="#008484">
<text x="67.1" y="23.6">CN7_+3V3</text>
<text x="68.1" y="26.1">CN7_+5V</text>
<text x="72.2" y="28.6">E5V</text>
<text x="71.5" y="31.2">VBAT</text>
<text x="72.1" y="33.7">VDD</text>
<text x="41.7" y="41.3">CN7_RESET</text>
<text x="66.8" y="41.3">CN7_IOREF</text>
<text x="68.8" y="36.3">CN7_VIN</text>
<text x="41.7" y="43.9">BOOT0</text>
<text x="72" y="43.9">PD2</text>
<text x="41.7" y="49">PA0</text>
<text x="41.7" y="51.5">PA1</text>
<text x="72" y="49">PH0</text>
<text x="72" y="51.5">PH1</text>
<text x="41.7" y="56.6">PA13</text>
<text x="41.7" y="59.1">PA14</text>
<text x="41.7" y="54">PA4</text>
<text x="41.7" y="61.7">PA15</text>
<text x="41.7" y="69.3">PB7</text>
<text x="41.7" y="66.7">PB0</text>
<text x="41.7" y="76.9">PC1/PB9</text>
<text x="41.7" y="74.4">PC0/PB8</text>
<text x="117.9" y="74.4">D0</text>
<text x="117.9" y="76.9">D1</text>
<text x="41.7" y="79.4">PC2</text>
<text x="41.7" y="82">PC3</text>
<text x="117.9" y="82">D2</text>
<text x="41.7" y="87.1">PC10</text>
<text x="41.7" y="84.5">PC11</text>
<text x="41.7" y="89.6">PC12</text>
<text x="117.9" y="84.5">D3</text>
<text x="117.9" y="87.1">D4</text>
<text x="117.9" y="89.6">D5</text>
<text x="41.7" y="92.1">PC13</text>
<text x="41.7" y="94.7">PC14</text>
<text x="117.9" y="92.1">D6</text>
<text x="117.9" y="94.7">D7</text>
<text x="41.7" y="97.2">PC15</text>
<text x="68.1" y="102.3">CN7_GND</text>
<text x="117.9" y="107.4">A0</text>
<text x="117.9" y="109.9">A1</text>
<text x="117.9" y="112.5">A2</text>
<text x="61.1" y="115">AVDD</text>
<text x="61.9" y="117.5">U5V</text>
<text x="117.9" y="115">A3</text>
<text x="117.9" y="117.5">A4</text>
<text x="41.7" y="122.6">PA2</text>
<text x="41.7" y="125.2">PA3</text>
<text x="61.8" y="122.6">PC4</text>
<text x="61.8" y="125.2">PC5</text>
<text x="117.9" y="120.1">A5</text>
<text x="41.7" y="127.7">PA5</text>
<text x="41.7" y="130.2">PA6</text>
<text x="61.8" y="130.2">PC7</text>
<text x="61.8" y="127.7">PC6</text>
<text x="41.7" y="132.8">PA7</text>
<text x="41.7" y="137.9">PA9</text>
<text x="41.7" y="135.3">PA8</text>
<text x="61.8" y="135.3">PC9</text>
<text x="61.8" y="132.8">PC8</text>
<text x="107.7" y="137.9">D8</text>
<text x="122.1" y="132.8">AREF</text>
<text x="41.7" y="142.9">PA11</text>
<text x="41.7" y="140.4">PA10</text>
<text x="107.7" y="140.4">D9</text>
<text x="107.7" y="142.9">D10</text>
<text x="41.7" y="145.5">PA12</text>
<text x="107.7" y="145.5">D11</text>
<text x="107.7" y="148">D12</text>
<text x="41.7" y="153.1">PB2</text>
<text x="41.7" y="150.6">PB1</text>
<text x="41.7" y="155.6">PB3</text>
<text x="107.7" y="155.6">D15</text>
<text x="107.7" y="150.6">D13</text>
<text x="107.7" y="153.1">D14</text>
<text x="41.7" y="158.2">PB4</text>
<text x="41.7" y="160.7">PB5</text>
<text x="118.9" y="160.7">CN5_GND</text>
<text x="41.7" y="163.3">PB6</text>
<text x="41.7" y="165.8">PB8</text>
<text x="41.7" y="173.4">PB12</text>
<text x="41.7" y="170.9">PB10</text>
<text x="41.7" y="168.3">PB9</text>
<text x="119.6" y="173.4">CN6_VIN</text>
<text x="41.7" y="178.5">PB14</text>
<text x="41.7" y="176">PB13</text>
<text x="117.9" y="178.5">CN6_+3V3</text>
<text x="118.9" y="176">CN6_+5V</text>
<text x="41.7" y="181">PB15</text>
<text x="97.5" y="183.6">CN6_RESET</text>
<text x="57" y="188.7">CN10_GND</text>
<text x="60.9" y="186.1">AGND</text>
<text x="97.5" y="186.1">CN6_IOREF</text>
<text x="118.9" y="191.2">CN6_GND</text>
</g>
<g font-size="1.4" fill="#840000">
<text x="75.8" y="22.6">CN7_16</text>
<text x="75.8" y="25.1">CN7_18</text>
<text x="76.3" y="27.7">CN7_6</text>
<text x="75.8" y="35.3">CN7_24</text>
<text x="75.8" y="30.2">CN7_33</text>
<text x="76.3" y="32.8">CN7_5</text>
<text x="35.1" y="40.4">CN7_14</text>
<text x="75.8" y="40.4">CN7_12</text>
<text x="35.6" y="42.9">CN7_7</text>
<text x="76.3" y="42.9">CN7_4</text>
<text x="35.1" y="48">CN7_28</text>
<text x="35.1" y="50.5">CN7_30</text>
<text x="35.1" y="53.1">CN7_32</text>
<text x="75.8" y="48">CN7_29</text>
<text x="75.8" y="50.5">CN7_31</text>
<text x="35.1" y="55.6">CN7_13</text>
<text x="35.1" y="58.2">CN7_15</text>
<text x="35.1" y="60.7">CN7_17</text>
<text x="35.1" y="65.8">CN7_34</text>
<text x="35.1" y="68.3">CN7_21</text>
<text x="35.1" y="75.9">CN7_36</text>
<text x="35.1" y="73.4">CN7_38</text>
<text x="111.8" y="73.4">CN9_1</text>
<text x="111.8" y="75.9">CN9_2</text>
<text x="35.1" y="78.5">CN7_35</text>
<text x="35.1" y="81">CN7_37</text>
<text x="35.6" y="83.6">CN7_2</text>
<text x="111.8" y="81">CN9_3</text>
<text x="111.8" y="83.6">CN9_4</text>
<text x="35.6" y="86.1">CN7_1</text>
<text x="35.6" y="88.6">CN7_3</text>
<text x="111.8" y="86.1">CN9_5</text>
<text x="111.8" y="88.6">CN9_6</text>
<text x="35.1" y="91.2">CN7_23</text>
<text x="35.1" y="93.7">CN7_25</text>
<text x="111.8" y="91.2">CN9_7</text>
<text x="111.8" y="93.7">CN9_8</text>
<text x="35.1" y="96.3">CN7_27</text>
<text x="75.8" y="101.3">CN7_22</text>
<text x="76.3" y="101.3">CN7_8</text>
<text x="111.8" y="106.4">CN8_1</text>
<text x="111.8" y="109">CN8_2</text>
<text x="111.8" y="111.5">CN8_3</text>
<text x="65.6" y="114">CN10_7</text>
<text x="65.6" y="116.6">CN10_8</text>
<text x="111.8" y="114">CN8_4</text>
<text x="111.8" y="116.6">CN8_5</text>
<text x="111.8" y="119.1">CN8_6</text>
<text x="34.6" y="121.7">CN10_35</text>
<text x="34.6" y="124.2">CN10_37</text>
<text x="65.1" y="121.7">CN10_34</text>
<text x="65.6" y="124.2">CN10_6</text>
<text x="34.6" y="126.7">CN10_11</text>
<text x="34.6" y="129.3">CN10_13</text>
<text x="34.6" y="131.8">CN10_15</text>
<text x="65.1" y="129.3">CN10_19</text>
<text x="65.6" y="131.8">CN10_2</text>
<text x="65.6" y="126.7">CN10_4</text>
<text x="127.1" y="131.8">CN5_8</text>
<text x="34.6" y="136.9">CN10_21</text>
<text x="34.6" y="134.4">CN10_23</text>
<text x="65.6" y="134.4">CN10_1</text>
<text x="101.7" y="136.9">CN5_1</text>
<text x="34.6" y="142">CN10_14</text>
<text x="34.6" y="139.4">CN10_33</text>
<text x="101.7" y="139.4">CN5_2</text>
<text x="101.7" y="142">CN5_3</text>
<text x="34.6" y="144.5">CN10_12</text>
<text x="34.6" y="149.6">CN10_24</text>
<text x="101.7" y="144.5">CN5_4</text>
<text x="101.7" y="147.1">CN5_5</text>
<text x="101.7" y="149.6">CN5_6</text>
<text x="34.6" y="152.1">CN10_22</text>
<text x="34.6" y="154.7">CN10_31</text>
<text x="101.2" y="154.7">CN5_10</text>
<text x="101.7" y="152.1">CN5_9</text>
<text x="34.6" y="157.2">CN10_27</text>
<text x="34.6" y="159.8">CN10_29</text>
<text x="127.1" y="159.8">CN5_7</text>
<text x="34.6" y="162.3">CN10_17</text>
<text x="35.1" y="164.8">CN10_3</text>
<text x="35.1" y="167.4">CN10_5</text>
<text x="34.6" y="172.5">CN10_16</text>
<text x="34.6" y="169.9">CN10_25</text>
<text x="127.1" y="172.5">CN6_8</text>
<text x="34.6" y="177.5">CN10_28</text>
<text x="34.6" y="175">CN10_30</text>
<text x="127.1" y="177.5">CN6_4</text>
<text x="127.1" y="175">CN6_5</text>
<text x="34.6" y="180.1">CN10_26</text>
<text x="65.1" y="185.2">CN10_32</text>
<text x="91.5" y="185.2">CN6_2</text>
<text x="91.5" y="182.6">CN6_3</text>
<text x="65.1" y="187.7">CN10_20</text>
<text x="65.6" y="187.7">CN10_9</text>
<text x="127.1" y="190.2">CN6_6</text>
<text x="130.7" y="190.2">7</text>
</g>
</svg>
